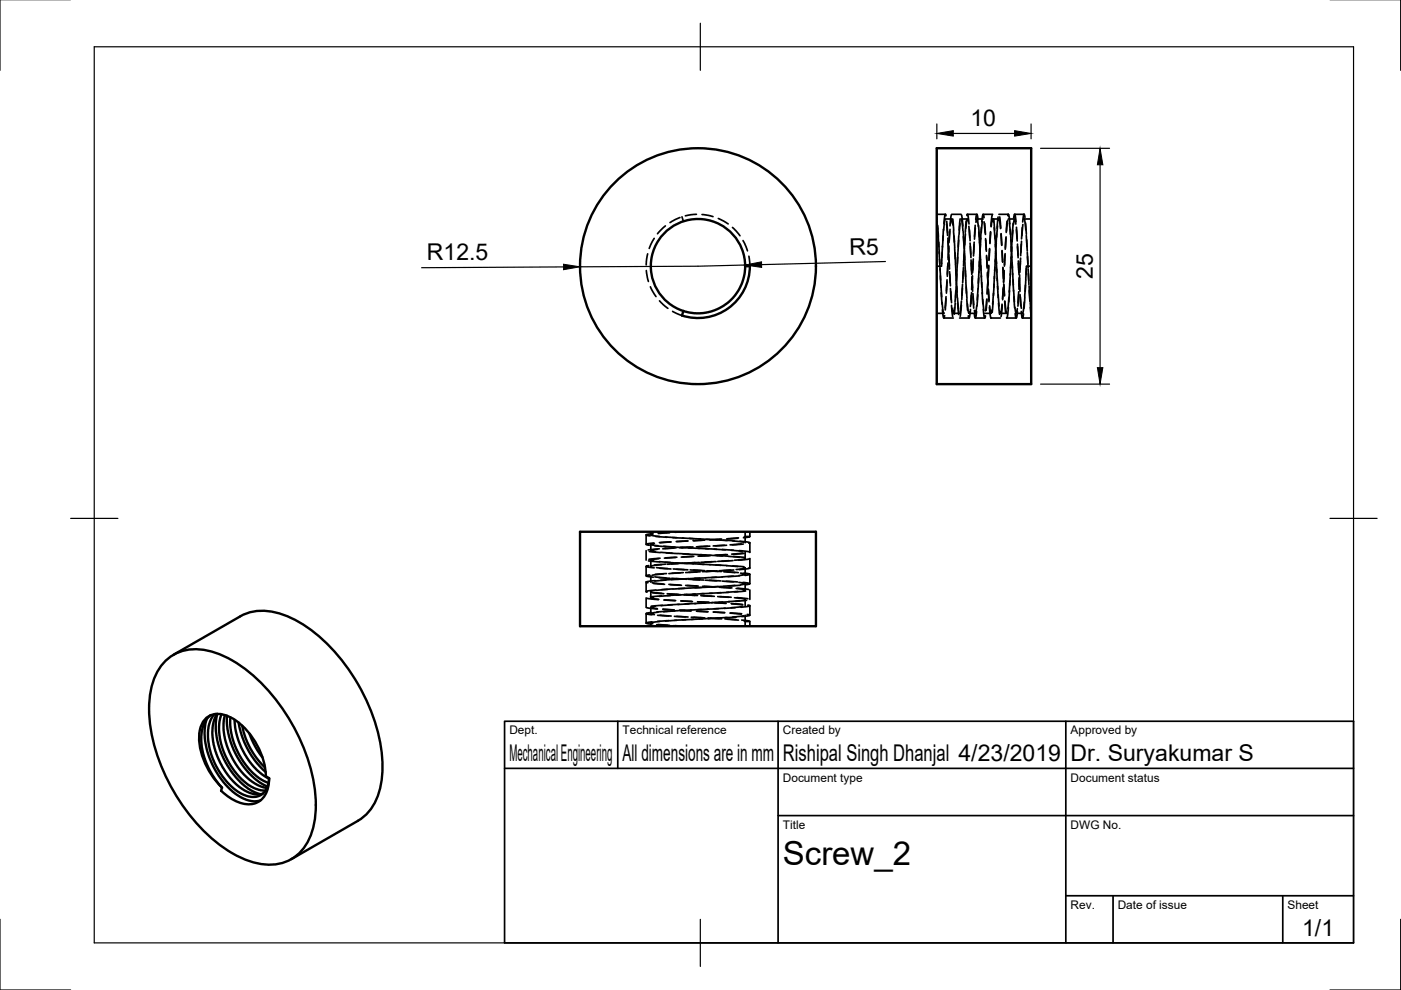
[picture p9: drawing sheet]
<svg xmlns="http://www.w3.org/2000/svg" width="297mm" height="210mm" viewBox="0 0 297 210" stroke-linecap="round" stroke-linejoin="round" font-family="sans-serif">
<!-- layer: Visible -->
<g fill="none" stroke="#000" stroke-width=".51">
<path d="M198.6 31.4h20v50h-20zM140.9 49.4a10 10 0 0 1 13.6-.6 10 10 0 0 1 1.5 13.5l-1.8 2-1.2 .8-1.5 .7-2.5 .6-2.7-.1a10 10 0 0 1-5.4-16.9zM158 56.4h1a11 11 0 0 1-14.4 10.5l.3-1M123 112.7h50v20.1h-50zM36.8 138.8l14.1-8.1a11.7 11.7 0 0 1 11 .4 35.3 35.3 0 0 1 15.1 16 31.9 31.9 0 0 1 3.8 18.8 11.2 11.2 0 0 1-4.9 8.1l-14.2 8.2M35.2 140a10.1 10.1 0 0 1 10.7-1.5 32 32 0 0 1 15.4 13.9 35.6 35.6 0 0 1 5.6 20.2 12.2 12.2 0 0 1-4.6 9.2 10.3 10.3 0 0 1-9.6 .7 32 32 0 0 1-15.4-13.9 35.6 35.6 0 0 1-5.6-20.2 12.7 12.7 0 0 1 3.5-8.4zM43.8 152.5l-.3 1-.1 2.1 .4 3.2 1.2 3.2 1.4 2.5 2.4 2.8 2 1.6 1.5 .7 1 .2 .9 .1 1.1-.2M44.7 151.7l-1 .9-.7 1.6-.3 1.9 .1 2 .3 1.6 .7 2.2 1.2 2.4 2.1 2.7-.2 .7a8.8 8.8 0 0 0 6.3 2.8 4.2 4.2 0 0 0 3.7-3.8l.2-1.7M45.4 151.4l-.8 1.4-.4 1.4-.1 2.1 .3 2.1 .5 1.8 1 2.4 1 1.6 1.2 1.5 1.6 1.6 1.6 1.1 1.5 .5h1.4l1.4-.5 .9-1.2 .4-1.1 .1-1.1-.7-.4a15.1 15.1 0 0 0-8.2-12.9 3.9 3.9 0 0 0-5.7 3.1 14.3 14.3 0 0 0 3.9 11.4l.8 .8M46 151.4l-.7 1.8-.3 2.8 .7 3.3 1.6 3.5 2.1 2.8 1 .9 1.4 1 2.1 .9h1l.8-.1M46.1 151.4l-.4 1.9 .2 3 .7 2.5 1.3 2.9 1.7 2.5 1.7 1.9 2 1.5 1.9 .8M47 151.4l-.4 1.4-.2 1.2 .2 2.6 .8 2.6 1.2 2.6 1.9 2.7 1.9 1.7 1.7 1 1.1 .3 1.1 .1"/>
<path d="M47.7 151.6l-.3 1.2v1.8l.3 2 .9 2.8 1.1 2.1 1.6 2.2 1.7 1.7 1.7 1.1 1.9 .6M48.1 151.8v2l.4 2.3 .7 2.1 1.2 2.4 1.3 2.1 1.7 1.8 1.6 1.4 1.7 .9M48.9 152.1l-.1 1.6 .3 2.3 .7 2.2 1 2 1.6 2.4 1.3 1.4 1.8 1.3 1.4 .7M49.7 152.6l.1 1.6 .5 2.1 .7 1.9 1 1.8 .9 1.5 1.4 1.6 1.4 1.2 1.3 .8M50.6 153.2l.8 3.1 1.4 3.1 1.6 2.3 1.9 2M51.4 153.9l.7 2.6 1 2.2 1.2 1.9 1.9 2.1M52.9 155.5l1.4 3.2 1.3 1.9"/>
<circle cx="148" cy="56.4" r="25"/>
</g>
<!-- layer: Hidden -->
<g fill="none" stroke="#000" stroke-width=".36">
<path d="M137 57.4l.5 2.3M137.3 53.8l-.3 2.4M138.7 50.5l-1.1 2.2M141.1 47.9l-1.7 1.7M144.2 46.1l-2.2 1.1M144.6 46l.3 .9M147.7 45.4l-2.4 .4M148.8 45.5l2.4 .4M152.3 46.3l2.1 1.2M155.3 48.2l1.6 1.8M157.5 51l1 2.2M158.8 54.3l.2 2.1"/>
<path d="M198.6 46l.1 .6M198.6 46.9l.2 1.8M198.6 45.4h1.8M198.8 47.8l.2 2.4M198.9 49.9l.2 2.3M199 51.4l.2 2.4M199.1 53.4l.1 2.4M199.2 54.9l.1 2.4M199.3 57l.1 2.4M199.4 58.5l.1 2.4M199.6 55.7v.7h-1M199.8 53.6l-.2 2.4"/>
<path d="M199.8 52.2l-.1 2.4M200 50l-.2 2.4M200 48.6l-.1 2.4M200.4 46.5l-.3 2.3M200.4 46.4h1.4M200.6 45.7l-.2-.3-.3 2M200.7 47.5l.2 2.4M200.7 46.9l.2 2.4M200.8 59.8l-.1 2.4M200.8 59.3l-.1 2.4M201 56.2l-.1 2.4M201 50.5l.1 2.3"/>
<path d="M201 51.1l.1 2.4M201 55.8l-.1 2.3M201.1 52.6l-.1 2.4M201.2 54l.1 2.4M201.2 52.2l-.2 2.4M201.2 54.6l.1 2.4M201.3 57.6l.2 2.4M201.3 49.1l-.1 2.3M201.4 58.2l.1 2.4M201.4 48.6l-.1 2.4M201.5 47.4l.3-.9 .3 1.2M201.7 45.5l-.3 2.4"/>
<path d="M201.8 45.4h2M202 46.5l.2 2.3M202.2 48.9l.1 2.4M202.3 50l.1 2.4M202.4 52.5l.1 2.4M202.5 53.6l.1 2.4M202.6 56l.1 2.4M202.6 57.2l.2 2.3M202.8 59.6l.1 2.4M202.9 58.1l-.2 2.4M202.9 57.1l-.1 2.4M203.1 54.5l-.2 2.4"/>
<path d="M203.1 53.5l-.1 2.4M203.3 50.9l-.2 2.4M203.3 50l-.1 2.4M203.5 47.4l-.2 2.4M203.6 46.4l-.3 2.4M203.8 46.4h1.3M203.9 45.6l.3 2.3M203.9 46.6l.3 2.4M204.2 49.1l.2 2.4M204.2 57.6l-.1 2.3M204.3 50.1l.1 2.4M204.3 56.7l-.2 2.4"/>
<path d="M204.4 54l-.1 2.4M204.4 52.7l.2 2.4M204.5 53.7l.1 2.4M204.5 53.1l-.2 2.4M204.6 56.3l.1 2.3M204.6 50.4l-.1 2.4M204.7 57.3l.1 2.4M204.7 49.6l-.2 2.4M204.8 59.8l.1 2.4M204.9 46.9l-.2 2.3M205 45.7l.1-.3 .3 2.1M205.1 45.4h2"/>
<path d="M205.3 46.8l-.2-.3-.3 1.9M205.4 48l.2 2.3M205.5 48.7l.2 2.3M205.7 51.5l.1 2.4M205.7 52.3l.2 2.3M205.9 55.1l.1 2.4M205.9 55.8l.1 2.4M206.1 58.7l.1 2.4M206.1 59.4l.1 2.4M206.1 59l-.1 2.4M206.2 58.5l-.1 2.3M206.3 55.4l-.1 2.4"/>
<path d="M206.4 54.9l-.2 2.4M206.5 51.3l-.1 2.4M206.5 51.9l-.1 2.4M206.8 47.8l-.2 2.3M206.8 48.3l-.2 2.4M206.9 46.6l.2-1.2 .3 1.2M206.9 47.2l.2-.8 .3 1.6M207.1 46.4h1.3M207.5 47.8l.1 2.4M207.5 58.9l-.1 2.4M207.5 49.2l.2 2.4M207.6 57.7l-.2 2.3"/>
<path d="M207.7 55.3l-.1 2.4M207.7 51.3l.1 2.4M207.8 52.8l.1 2.3M207.8 54.1l-.2 2.4M207.9 51.8l-.2 2.4M207.9 54.9l.1 2.4M207.9 56.3l.2 2.4M208 50.5l-.2 2.4M208 58.5l.2 2.4M208.1 48.2l-.2 2.4M208.1 59.9l.2 2.4M208.3 47l-.3 2.3"/>
<path d="M208.4 45.4h2.1M208.6 46.2l-.2-.8-.2 1.6M208.6 47l.3 2.4M208.8 47.3l.1 2.4M209 50.6l.1 2.4M209 50.9l.1 2.4M209.2 54.2l.1 2.3M209.2 54.5l.1 2.3M209.4 58l.1 2.4M209.4 57.7l.1 2.4M209.4 60l-.1 2.3M209.4 59.8l-.1 2.4"/>
<path d="M209.6 56.4l-.1 2.4M209.6 56.3l-.1 2.3M209.8 52.7l-.1 2.4M209.8 52.8l-.1 2.4M210 49.1l-.1 2.4M210 49.3l-.1 2.3M210.4 45.6l-.3 2.3M210.5 46.4h1.3M210.7 47.1l-.3-.7-.3 1.7M210.7 46.4l.2 2.4M210.8 48.3l.2 2.3M210.8 58.6l-.1 2.4"/>
<path d="M210.9 50l.2 2.4M210.9 56.7l-.1 2.4M211 51.8l.2 2.4M211 55l-.1 2.4M211.1 53.1l-.1 2.4M211.1 53.6l.2 2.3M211.2 55.4l.1 2.4M211.2 51.5l-.1 2.3M211.3 49.6l-.1 2.4M211.3 57.1l.1 2.4M211.4 58.9l.2 2.4M211.5 47.9l-.2 2.4"/>
<path d="M211.6 46l-.2 2.4M211.7 46.7l.1-.2 .3 2M211.8 45.4h2M212 46l.2 2.4M212.2 49.6l.2 2.4M212.3 49.5l.1 2.4M212.4 53.1l.2 2.4M212.4 53.2l.2 2.4M212.6 56.7l.1 2.4M212.6 56.8l.2 2.4M212.9 57.6l-.1 2.4M212.9 57.4l-.1 2.3"/>
<path d="M213.1 54.1l-.1 2.3M213.1 53.8l-.1 2.4M213.3 50.5l-.2 2.3M213.3 50.2l-.1 2.4M213.5 46.9l-.2 2.4M213.7 45.7l.1-.3 .3 2M213.7 46.7l-.3 2.3M213.8 46.4h1.3M214 47.3l.2 2.4M214.1 59.5l-.1 2.4M214.2 48.7l.2 2.3M214.2 58.1l-.1 2.3"/>
<path d="M214.3 50.9l.2 2.3M214.3 56l-.1 2.3M214.4 54.5l-.1 2.4M214.4 52.2l.1 2.4M214.5 52.4l-.1 2.4M214.5 54.4l.2 2.4M214.6 50.9l-.2 2.4M214.6 55.8l.1 2.4M214.7 58l.1 2.4M214.8 59.3l.1 2.4M214.8 48.8l-.2 2.4M214.8 47.4l-.2 2.3"/>
<path d="M214.9 46.2l.2-.8 .3 1.6M215.1 45.4h2M215.4 47.5l-.3-1-.2 1.2M215.5 48.2l.2 2.4M215.5 48.7l.2 2.4M215.7 51.8l.1 2.3M215.7 52.3l.2 2.3M215.9 55.3l.1 2.4M215.9 55.8l.1 2.4M216.1 58.9l.1 2.4M216.1 59.4l.2 2.4M216.2 59l-.2 2.3"/>
<path d="M216.2 58.3l-.1 2.4M216.3 55.4l-.1 2.4M216.4 54.7l-.1 2.4M216.5 51.8l-.1 2.4M216.6 51.2l-.1 2.3M216.7 48.3l-.1 2.3M216.9 47.6l-.2 2.4M217.3 46.1l-.2-.7-.3 1.7M217.4 47.3l.2 2.4M217.5 59.4l-.1 2.4M217.6 49.9l.1 2.4M217.6 56.9l-.1 2.4"/>
<path d="M217.7 50.9l.1 2.3M217.8 53.5l.1 2.4M217.9 54.4l.1 2.4M218 57.1l.1 2.4M218 58l.1 2.4M218.6 46.4h-1.5l.2 .6 .2 1.7M218.6 56.4h-1l-.1 1.8M137.9 60.8l1.2 2.1M139.8 63.8l1.8 1.6M142.6 66l2 .9M198.6 66.4h1.5M199.5 60.6l.1 2.3"/>
<path d="M199.6 62.1l.1 2.4M199.7 64.1l.2 1.7 .2 .6M199.8 65.7l.3 1.7 .2-.5M200.1 67.4h2M200.6 63.3l-.2 2.4M200.6 62.9l-.2 2.4M201.5 61.2l.2 2.4M201.6 61.8l.1 2.4M201.7 64.7l.3 2.4M202.1 66.4h1.4M202.4 65.2l-.3 1.2-.2-1M202.5 64.3l-.2 2.3"/>
<path d="M202.6 61.7l-.1 2.3M202.7 60.7l-.1 2.3M202.8 60.7l.2 2.4M203 63.2l.2 2.3M203 64.3l.2 2.4M203.5 67.4h1.9M203.8 64.7l-.2 2.4M203.8 63.8l-.2 2.4M204 61.1l-.1 2.4M204.1 60.3l-.2 2.3M204.9 60.8l.1 2.4M205 63.4l.1 2.4"/>
<path d="M205.1 64.4l.3 2 .2-.3M205.4 66.4h1.4M205.8 65.6l-.3 1.8-.2-.4M205.9 62.6l-.2 2.4M206 62l-.2 2.4M206.3 62.2l.2 2.4M206.3 62.9l.2 2.4M206.8 67.4h2M207.1 66.1l-.3 1.3-.2-.9M207.1 64.8l-.3 1.6-.2-.6M207.3 62.5l-.1 2.4M207.3 61.2l-.1 2.4"/>
<path d="M208.2 62.1l.2 2.3M208.4 63.5l.2 2.3M208.5 65.6l.3 1.8 .1-.4M208.8 66.4h1.3M209.2 63.5l-.2 2.4M209.3 63.4l-.2 2.4M209.5 61.6l.2 2.4M209.5 61.3l.2 2.4M209.8 65.2l.2 2 .2 .2M209.8 64.8l.3 1.6 .2-.7M210.1 67.4h2M210.6 63.9l-.2 2.3"/>
<path d="M210.6 62.2l-.1 2.3M210.8 60.3l-.2 2.4M211.5 60.7l.1 2.4M211.6 62.5l.2 2.4M211.7 64.3l.2 2.3M212.1 66.4h1.4M212.4 64.5l-.2 1.9-.2-.3M212.5 64.7l-.3 2.4M212.7 60.9l-.1 2.4M212.7 61.2l-.1 2.4M212.8 60.3l.1 2.3M212.8 60.4l.2 2.3"/>
<path d="M213 63.8l.2 2.4M213.1 63.9l.3 2.4M213.5 67.4h2M213.8 65.2l-.2 1.8-.2 .4M213.9 63.1l-.2 2.4M214 61.6l-.1 2.4M214.9 61.6l.2 2.4M215 62.9l.1 2.4M215.2 65.1l.2 1.3 .3-1M215.5 66.4h1.3M215.7 66.1l-.2 1.3-.3-.9M216 62.5l-.2 2.4"/>
<path d="M216 61.9l-.2 2.3M216.3 62.5l.1 2.3M216.3 63l.2 2.4M216.5 66l.3 1.4 .2-.9M216.8 67.4h1.8M217.2 64l-.4 2.4M217.3 63l-.2 2.4M217.4 60.5l-.1 2.4M218.2 60.6l.1 2.4M218.2 61.5l.2 2.4M218.4 65.1l.2 1.8M218.4 64.2l.2 1.7"/>
<path d="M137 113.4v2M137 116.7v2.1M137.5 118.9l2.4 .2M137.6 119.9l-.6 .2 1.7 .3M137.7 116.9l2.4 .3M138 112.7v.7M138 115.4v1.3M138 118.8v1.3M138.4 113.3l-.4 .1 1.9 .3M138.5 113.1l-1.5 .3 .8 .2M138.6 115.1l-1.6 .3 .7 .2M138.7 115.2l-.7 .2 1.5 .3"/>
<path d="M138.9 115.7l2.3 .2M139 113.7l2.4 .2M139.3 116.5l-1.3 .2 1 .3M139.7 118.4l-1.7 .3 .6 .2M139.8 119.1l2.4 .2M139.8 116.4l-2.4 .2M140 118.4l-2.4 .2M140.1 117.1l2.4 .2M140.3 119.7l-1.7 .2-.6 .2M140.7 115.8l2.4 .2M141.1 119.2l2.3 .2M141.1 113.8l2.4 .2"/>
<path d="M141.1 119.6l-2.4 .2M141.2 117.2l2.4 .2M141.9 112.9l-2.3 .2M142 112.9l-2.4 .1M142.2 114.9l-2.4 .1M142.3 114.9l-2.4 .2M142.4 116l2.4 .1M142.6 114l2.4 .1M142.9 116.2l-2.4 .2M143.3 118.2l-2.4 .1M143.3 119.3l2.4 .2M143.3 116.2l-2.3 .1"/>
<path d="M143.5 118.1l-2.4 .2M143.7 117.4l2.4 .1M143.8 119.5l-2.3 .1M144.3 116l2.4 .2M144.6 112.7l-1.4 .1M144.6 119.4l2.4 .1M144.7 114.1l2.3 .1M144.7 119.4l-2.4 .1M144.8 117.4l2.4 .2M144.9 112.7l-1.8 .2M145.7 114.7l-2.3 .1M145.9 114.7l-2.4 .1"/>
<path d="M146 116.2l2.4 .1M146.2 114.2l2.3 .1M146.5 116l-2.4 .1M146.8 118l-2.4 .1M146.9 119.5l2.4 .2M146.9 116l-2.4 .1M147.1 118l-2.4 .1M147.3 117.6l2.3 .1M147.4 119.3l-2.4 .1M147.8 116.2l2.4 .2M148.2 119.6l2.4 .1M148.2 114.3l2.4 .1"/>
<path d="M148.3 119.2l-2.4 .2M148.4 117.6l2.3 .1M149.3 114.5l-2.4 .1M149.4 114.5l-2.3 .1M149.5 116.3l2.4 .2M149.7 114.3l2.4 .2M150 115.8l-2.3 .1M150.4 117.8l-2.4 .1M150.5 119.7l2.3 .2M150.5 115.8l-2.4 .1M150.7 117.8l-2.4 .1M150.8 117.7l2.4 .2"/>
<path d="M151 119.1l-2.4 .1M151.4 116.4l2.4 .2M151.8 119.8l2.3 .1M151.8 114.5l2.4 .1M151.8 119.1l-2.3 .1M151.9 117.8l2.4 .1M152.9 114.3l-2.4 .2M153 114.3l-2.4 .1M153.1 116.5l2.4 .2M153.3 114.5l2.4 .2M153.6 115.6l-2.4 .2M153.9 117.6l-2.3 .1"/>
<path d="M154.1 119.9l2.3 .2M154.1 115.6l-2.4 .1M154.2 117.6l-2.4 .1M154.4 118l2.4 .2M154.5 118.9l-2.3 .1M155 116.7l2.4 .2M155.3 120l2.4 .2M155.3 114.7l2.4 .3M155.4 118.9l-2.4 .1M155.5 118l2.4 .2M156.4 114.1l-2.3 .2M156.6 114l-2.4 .2"/>
<path d="M156.7 116.7l1.8 .2 .5 .2M156.9 114.8l2.1 .3-.2 .1M157.2 115.3l-2.4 .2M157.5 117.3l-2.4 .2M157.6 115.4l-2.4 .1M157.8 113.9l1.2-.2-1.4 .3M157.8 117.3l-2.4 .2M157.9 118.4l-.4 .2-1.8 .2M158 112.7v2.4M158 117.1v1.3M158.9 118.5l-2.3 .3M159 112.7v1"/>
<path d="M159 115.1v2M159 118.4v2M137 120.1v2M137 123.4v2M137 126.8v2M137 130.1v2M137.1 128.8l2.3 .3M137.2 126.9l2.4 .2M137.8 121.9l-.8 .2 1.5 .3M138 122.1v1.3M138 125.4v1.4M138 128.8v1.3"/>
<path d="M138 132.1v.7M138 125.4l.6 .2 1.7 .2M138.1 129.9l-1.1 .2 1.2 .3M138.2 131.8l-1.2 .3 1 .2M138.3 123.5l2.3 .3M138.4 125.7l2.3 .2M138.5 123.7l2.4 .2M138.6 126.6l-.6 .2 1.7 .3M138.8 122.3l2.4 .2M138.9 123.1l-1.9 .3 .4 .2M139 128.5l-1 .3 1.3 .2M139.1 125.1l-2.1 .3 .2 .1"/>
<path d="M139.2 120.3l2.4 .3M139.2 132.5l2.4 .1M139.4 130.5l2.4 .1M139.5 129.8l-1.5 .3 .7 .2M139.6 132.4l2.3 .2M139.7 122.5l2.4 .1M139.9 131.8l-1.9 .3 .4 .1M139.9 120.5l2.4 .1M139.9 130.4l2.4 .2M140.3 126.3l-2.4 .2M140.4 128.3l-2.3 .2M140.5 129.2l2.4 .1"/>
<path d="M140.6 129.2l2.4 .1M140.6 121.7l-2.3 .3M140.8 127.2l2.3 .2M140.9 127.2l2.4 .1M141.2 123l-2.4 .2M141.3 121.6l-2.4 .2M141.5 125.9l2.3 .1M141.6 125l-2.4 .2M141.6 129.6l-2.3 .1M141.8 131.6l-2.4 .1M141.8 123.9l2.4 .2M141.9 126l2.4 .1"/>
<path d="M142.1 124l2.4 .1M142.2 126.3l-2.4 .1M142.4 122.6l2.4 .2-2.4 .1M142.5 122.9l-2.4 .1M142.5 128.2l-2.4 .2M142.7 124.9l-2.4 .1M142.7 120.6l2.4 .2M142.8 132.7l1.8 .1M143 130.7l2.4 .1M143.1 129.5l-2.4 .2M143.1 132.7l1.8 .1M143.3 122.7l2.3 .1"/>
<path d="M143.4 120.7l2.4 .1M143.5 131.5l-2.4 .2M143.5 130.7l2.4 .1M143.8 126.1l-2.3 .2M144 128.1l-2.4 .2M144.1 129.4l2.4 .1M144.2 129.4l2.3 .1M144.2 121.5l-2.4 .1M144.3 127.4l2.4 .1M144.4 127.4l2.4 .1M144.9 121.4l-2.4 .1M145.1 124.7l-2.4 .2"/>
<path d="M145.2 129.4l-2.4 .1M145.4 131.4l-2.4 .1M145.4 124.1l2.4 .1M145.5 126.1l2.4 .2M145.7 124.2l2.3 .1M145.7 126l-2.4 .2M146 122.8l2.3 .2M146 122.7l-2.3 .1M146.1 128l-2.4 .2M146.2 124.7l-2.4 .1M146.3 120.8l2.4 .2M146.6 130.9l2.3 .1"/>
<path d="M146.7 129.3l-2.4 .2M146.9 122.9l2.3 .1M147 131.3l-2.3 .1M147 120.9l2.4 .1M147.1 130.9l2.3 .1M147.4 126l-2.4 .1 2.4 .1M147.6 127.9l-2.4 .2M147.7 129.6l2.3 .1M147.7 129.6l2.4 .1M147.8 121.3l-2.4 .1M147.9 127.6l2.4 .1M148 127.6l2.4 .1"/>
<path d="M148.3 122.6l-2.3 .1M148.4 121.2l-2.4 .1M148.6 126.3l2.4 .1M148.7 124.6l-2.4 .1M148.8 129.2l-2.4 .1M148.9 131.2l-2.3 .1M148.9 124.3l2.4 .1M149.1 126.3l2.3 .1M149.2 124.3l2.4 .1M149.3 125.8l-2.4 .2M149.5 123l2.4 .1M149.6 122.5l-2.4 .1"/>
<path d="M149.6 127.8l-2.3 .2M149.8 124.5l-2.4 .1M149.9 121l2.4 .2M150.1 131l2.4 .2M150.2 129.2l-2.4 .1M150.4 123l2.4 .2M150.6 121l2.4 .2M150.6 131.1l-2.4 .1M150.6 131.1l2.4 .1M151 125.8l-2.4 .1M151.2 127.8l-2.4 .1M151.2 129.8l2.4 .1"/>
<path d="M151.3 129.8l2.4 .1M151.3 121.1l-2.4 .1M151.5 127.8l2.3 .1M151.6 127.8l2.3 .1M151.9 122.4l-2.4 .1M152 121.1l-2.4 .1M152.2 126.5l2.3 .1M152.3 124.4l-2.4 .1M152.3 129l-2.4 .2M152.5 131l-2.4 .2M152.5 124.5l2.4 .2M152.6 126.5l2.4 .1"/>
<path d="M152.8 124.5l2.4 .1M152.8 125.7l-2.3 .1M153.1 123.2l2.4 .2M153.2 122.3l-2.4 .2M153.2 127.6l-2.4 .2M153.4 124.3l-2.4 .2M153.5 121.2l2.3 .2M153.7 131.2l2.4 .2M153.8 128.9l-2.4 .2M154 123.2l2.4 .2M154.2 130.9l-2.4 .2M154.2 121.2l2.3 .2"/>
<path d="M154.2 131.3l2.4 .2M154.5 125.6l-2.3 .1M154.7 127.6l-2.4 .1M154.8 130l2.4 .2M154.9 130l2.3 .1M154.9 120.9l-2.4 .1M155 128l2.4 .1M155.1 128l2.4 .3M155.5 122.1l-2.4 .2M155.6 120.9l-2.4 .1M155.7 126.7l1.8 .2 .4 .2M155.8 124.1l-2.3 .2"/>
<path d="M155.9 128.8l-2.4 .2M156.1 130.8l-2.4 .2M156.1 124.8l1.9 .3-.4 .1M156.2 126.7l2.4 .3M156.4 124.7l2.3 .3M156.4 125.4l-2.3 .2M156.7 123.5l1.3 .2-1 .3M156.8 122.1l-2.4 .2M156.8 127.4l-2.4 .2M156.9 124.1l-2.3 .2M157 121.5l1 .3-1.3 .2M157.2 131.5l1.8 .3"/>
<path d="M157.4 128.6l-2.4 .3M157.5 123.5l1.5 .3-.9 .2M157.6 120.3l.4 .1-1.9 .3M157.7 130.5l-2.4 .3M157.7 121.5l1.3 .3-1.1 .2M158 132.8v-1h1v1M158 130.4v1.4l-.2-.2M158 120.4v1.4M158 123.8v1.3M158 127.1v1.3M158.1 125.3l-2.4 .2M158.3 127.3l-2.4 .2"/>
<path d="M158.4 130.3l.6 .2-1.7 .2M158.6 128.3l.4 .2-1.9 .2M158.9 120.3l.1 .1-.3 .2-1.9 .2M159 121.8v2M159 125.1v2M159 128.4v2"/>
</g>
<!-- layer: Border -->
<path d="M0 -.1v15M297 -.1v15M20 9.9h267v190h-267zM148.5 4.9v10M15 109.9h10M282 109.9h10M0 194.9v15h15M148.5 194.9v10M297 194.9v15h-15" fill="none" stroke="#000" stroke-width=".25"/>
<!-- layer: TitleBlock -->
<path d="M107 152.9h180v47h-180zM131 152.9v10M165 152.9v47M226 152.9v47M107 162.9h180M165 172.9h122M226 189.9h61M236 189.9v10M272 189.9v10" fill="none" stroke="#000" stroke-width=".36"/>
<!-- layer: Dimensions -->
<path d="M198.6 26.3v3.1M202.1 28.3h13M218.6 26.3v3.1M220.6 31.4h14.6M233.2 34.9v43M119.5 56.6l-30.1 .2M158 56.2l-10 .2-25 .2M187.7 55.4l-26.2 .7M220.6 81.4h14.6" fill="none" stroke="#000" stroke-width=".25"/>
<path d="M198.6 28.3l3.5-.6v1.2zM215.1 27.7l3.5 .6-3.5 .6zM233.2 31.4l.6 3.5h-1.1zM119.5 56l3.5 .6-3.5 .6zM158 56.2l3.5-.7v1.2zM232.7 77.9h1.1l-.6 3.5z" fill="#000" stroke="#000" stroke-width=".21"/>
<text font-size="7" x="166" y="183.4">Screw_2</text>
<g font-size="4.9">
<text x="205.7" y="26.7">10</text>
<text x="90.5" y="55.2">R12.5</text>
<text x="180.1" y="54.1" transform="rotate(-1 180.1 54.1)">R5</text>
<text x="231.7" y="59.1" transform="rotate(-90 231.7 59.1)">25</text>
<text x="108" y="161.4">Mechanical Engineering</text>
<text x="132" y="161.4">All dimensions are in mm</text>
<text x="166" y="161.4">Rishipal Singh Dhanjal 4/23/2019</text>
<text x="227" y="161.4">Dr. Suryakumar S</text>
<text x="276.1" y="198.6">1/1</text>
</g>
<g font-size="2.5">
<text x="108" y="155.7">Dept.</text>
<text x="132" y="155.7">Technical reference</text>
<text x="166" y="155.7">Created by</text>
<text x="227" y="155.7">Approved by</text>
<text x="166" y="165.7">Document type</text>
<text x="227" y="165.7">Document status</text>
<text x="166" y="175.7">Title</text>
<text x="227" y="175.7">DWG No.</text>
<text x="227" y="192.7">Rev.</text>
<text x="237" y="192.7">Date of issue</text>
<text x="273" y="192.7">Sheet</text>
</g>
</svg>
